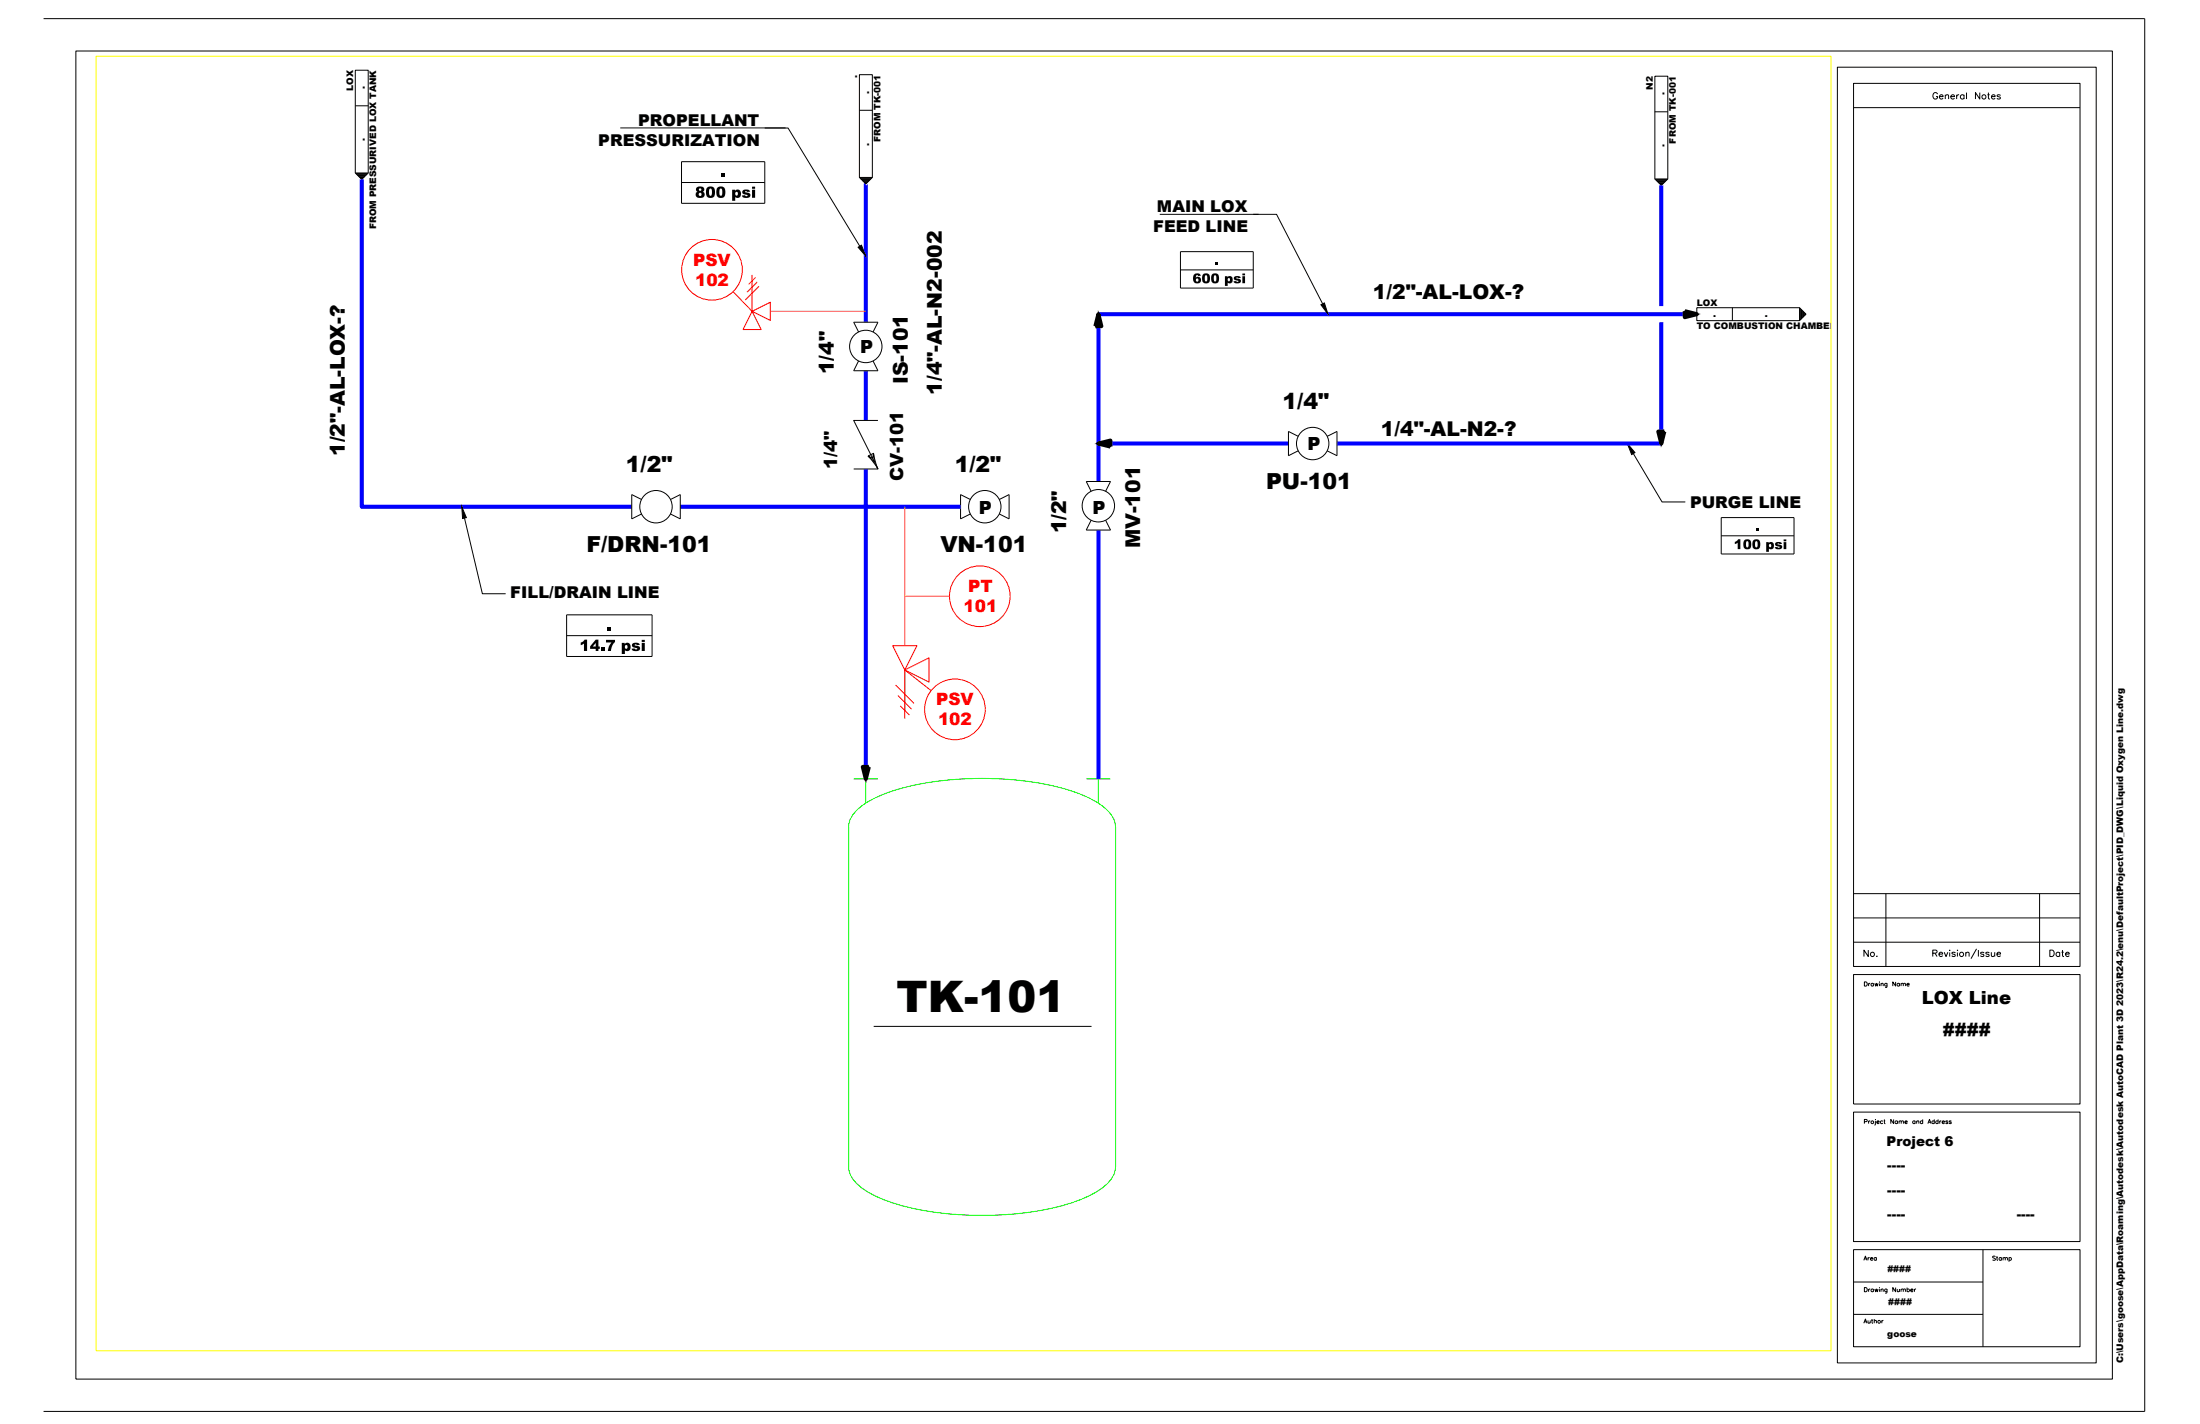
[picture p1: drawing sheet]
<svg xmlns="http://www.w3.org/2000/svg" width="864mm" height="559mm" viewBox="0 0 864 559" stroke-linecap="round" stroke-linejoin="round" font-family="sans-serif">
<!-- layer: Mechanical -->
<path d="M335.1 126.4h9.5M340.7 179l1.8 .8 .4-1.9 .3 3.3zM505.8 169.3v9.5M248 194.1v9.5M377.1 194.1v9.5M426.4 188.9h9.5" fill="none" stroke="#000" stroke-width=".39"/>
<!-- layer: 0 -->
<g fill="none" stroke="#000" stroke-width=".39">
<path d="M139.5 27.6h5v40.3l-2.5 2.5-2.5-2.5zM337.4 29.3h5v40.3l-2.5 2.6-2.5-2.6zM649.6 29.9h5.1v40.3l-2.6 2.6-2.5-2.6zM139.5 41.5h5M243.5 50.2h64.9M300.2 50.2h9.2l28.1 46.4M337.4 43.3h5M649.6 43.9h5.1M139.7 68.1h4.6M140 68.4h4M140.2 68.6h3.6M140.5 68.9h3"/>
<path d="M140.7 69.1h2.6M141 69.4h2M141.2 69.7h1.6M141.5 69.9h1M141.8 70.2h.5M267.5 71.6h32.7M267.5 63.5h32.7v16.3h-32.7M337.6 69.9h4.6M337.9 70.1h4M338.1 70.4h3.6M338.4 70.6h3M338.6 70.9h2.6"/>
<path d="M338.9 71.2h2M339.1 71.4h1.6M339.4 71.7h1M339.6 71.9h.5M649.9 70.5h4.5M650.1 70.7h4.1M650.4 71h3.5M650.6 71.2h3.1M650.9 71.5h2.5M651.1 71.7h2.1M651.4 72h1.5M651.6 72.3h1.1"/>
<path d="M651.9 72.5h.5M455.3 84.1h38.8M463.4 98.8h28.6v14.2h-28.6M492 84.1h9.1l18.1 35.1M463.4 105.9h28.6M335.1 126.4l2 3.9M344.6 126.4l-1.9 3.9M666.1 120.7h40.3l2.5 2.6-2.5 2.5h-40.3zM680 120.7v5.1M706.6 121v4.6M706.9 121.3v4M707.2 121.5v3.6"/>
<path d="M707.4 121.8v3M707.7 122v2.6M707.9 122.3v2M708.2 122.5v1.6M708.4 122.8v1M708.7 123v.5M337 141.6l-1.9 3.9h9.5l-1.9-3.9M342.9 177.9l.6 3.1 1.1 3-1.7-2.6-2.2-2.5M342.9 177.9l-2.2 1.1M344.6 165h-9.5l9.5 19h-9.5M505.8 169.3l3.8 1.9M509.7 176.9l-3.9 1.9"/>
<path d="M521 171.2l3.8-1.9v9.5l-3.8-1.9M641.2 178l11.2 19h9.2M248 194.1l3.9 1.9M263.2 196l3.8-1.9v9.5l-3.8-1.9M377.1 194.1l3.8 1.9M392.3 196l3.8-1.9v9.5l-3.8-1.9M426.4 188.9l1.9 3.9M435.9 188.9l-1.9 3.9M182.3 203.3l7.1 29.7h9.1M251.9 201.7l-3.9 1.9M381 201.7l-3.9 1.9M428.3 204.1l-1.9 3.9h9.5l-1.9-3.9"/>
<path d="M675.7 203.1h28.5v14.3h-28.5M675.7 210.3h28.5M222.4 241.3h33.6v16.3h-33.6M222.4 249.4h33.6"/>
<circle cx="339.9" cy="136" r="6.4"/>
<circle cx="515.3" cy="174.1" r="6.4"/>
<circle cx="257.5" cy="198.8" r="6.4"/>
<circle cx="386.6" cy="198.8" r="6.4"/>
<circle cx="431.2" cy="198.5" r="6.4"/>
</g>
<!-- layer: Instrument -->
<g fill="none" stroke="#f00" stroke-width=".39">
<path d="M287.8 114.5l7.4 7.7M297.9 112.3l-5.4 5.4M372.7 234a11.9 11.9 0 0 1 11.9-11.9 11.9 11.9 0 0 1 11.9 11.9M351.6 268.8l7.2 7.2M355.2 262.9l10.3 8.1"/>
<circle cx="279.5" cy="105.9" r="11.9"/>
<circle cx="374.8" cy="278.4" r="11.9"/>
</g>
<!-- layer: 0 -->
<path d="M295.2 107.9v14.3l7.2-3.6v7.1l-7.2-3.5 3.6 7.1h-7.1l3.5-7.1M296.6 108.9l-2.7 2.7M297.3 110.6l-4.1 4.1M372.7 234a11.9 11.9 0 0 0 11.9 11.9 11.9 11.9 0 0 0 11.9-11.9M352.5 272.9l5.4 5.4M353.4 277l3.6 3.6M355.2 262.9l-4.8-9.5h9.5l-4.7 9.5 9.5-4.8v9.6l-9.5-4.8v19.1" fill="none" stroke="#f00" stroke-width=".39"/>
<!-- layer: Instrument -->
<path d="M272.1 98.7l14.6 .1M272.2 107h14.4M366.9 271.2l15.7 .1M367.8 279.5h13.9" fill="none" stroke="#fff" stroke-width=".39"/>
<g fill="#fff" stroke="#fff" stroke-width=".39">
<path d="M272.1 104.7l14.6-5.9v5.9zM272.1 98.7v6l14.6-5.9z"/>
<path d="M272.2 113.3l14.4-6.3v6.3zM272.2 107v6.3l14.4-6.3z"/>
<path d="M366.9 277.2l15.7-5.9v5.9zM366.9 271.2v6l15.7-5.9z"/>
<path d="M367.8 285.7l13.9-6.2v6.2zM367.8 279.5v6.2l13.9-6.2z"/>
</g>
<!-- layer: Process -->
<path d="M142 70.4v128.5h106M339.9 72.2v54.2M652.1 72.8v47.3M431.2 128v60.9M431.2 123.3h230.2M652.1 126.5v42.8M339.9 145.5v19.5M435.9 174.1h69.9M524.8 174.1h127.3M267 198.9h110.1M339.9 184v116.9M431.2 208v97.7" fill="none" stroke="#00f" stroke-width="1.6" stroke-linecap="butt"/>
<!-- layer: Annotation -->
<path d="M139.5 67.9h5M267.5 63.5v16.3M337.4 69.6h5M649.6 70.2h5.1M463.4 98.8v14.2M706.4 120.7v5.1M675.7 203.1v14.3M222.4 241.3v16.3" fill="none" stroke="#000" stroke-width=".39"/>
<!-- layer: 0 -->
<g fill="#000" stroke="#000" stroke-width=".39">
<path d="M336.8 97l1.4-.8 1.7 4.3zM518.5 119.6l1.4-.7 1.4 4.4zM638.8 174.1l3 3.5-1.3 .8zM181.3 198.9l1.8 4.2-1.5 .4z"/>
<path d="M431.2 123.3v4.7h1.1zM431.2 123.3v4.7h-1.2z"/>
<path d="M661.4 123.3v1.2l4.7-1.2zM661.4 122.1l4.7 1.2h-4.7z"/>
<path d="M431.2 174.1h4.7v-1.2zM431.2 174.1h4.7v1.2z"/>
<path d="M651 169.3l1.1 4.8v-4.8zM652.1 169.3h1.2l-1.2 4.8z"/>
<path d="M338.7 300.9l1.2 4.8v-4.8zM339.9 300.9h1.2l-1.2 4.8z"/>
</g>
<!-- layer: Equipment -->
<path d="M339.9 305.7v9.5M431.2 305.7v9.5M333.1 457.9a12.4 12.4 0 0 0 7.2 9.6 77.2 77.2 0 0 0 31.3 8.8 123.5 123.5 0 0 0 50.9-4.9 29.6 29.6 0 0 0 13.5-8.5 8.4 8.4 0 0 0 1.9-5" fill="none" stroke="#0f0" stroke-width=".39"/>
<!-- layer: 0 -->
<path d="M335.1 305.7h9.5M426.4 305.7h9.5M333.1 457.9v-133.4a12.4 12.4 0 0 1 7.2-9.6 77.2 77.2 0 0 1 31.3-8.7 123.5 123.5 0 0 1 50.9 4.9 29.6 29.6 0 0 1 13.5 8.4 8.4 8.4 0 0 1 1.9 5v133.4" fill="none" stroke="#0f0" stroke-width=".39"/>
<!-- layer: Text -->
<path d="M343 402.8h85.5" fill="none" stroke="#000" stroke-width=".39"/>
<!-- layer: Instrument Line -->
<path d="M302.4 122.2h37.5M355.2 198.9v54.5M355.2 234h17.5" fill="none" stroke="#ff7f00" stroke-width=".39"/>
<!-- layer: Annotation -->
<path d="M431.2 123.3l1.1 4.7h-2.3zM661.4 122.1l4.7 1.2-4.7 1.2zM431.2 174.1l4.7-1.2v2.4zM651 169.3h2.3l-1.2 4.8zM338.7 300.9h2.4l-1.2 4.8z" fill="none" stroke="#000" stroke-width="1.6" stroke-linecap="butt"/>
<!-- layer: Instrument Line -->
<path d="M355.2 262.9v15.9" fill="none" stroke="#0f0" stroke-width=".39"/>
<!-- layer: 0 -->
<path d="M378.2 235.1h13M389.4 226.8l-9.2 .1" fill="none" stroke="#fff" stroke-width=".39"/>
<g fill="#fff" stroke="#fff" stroke-width=".39">
<path d="M380.2 226.9l-.1 5.9h9.3zM380.2 226.9l9.2-.1v6z"/>
<path d="M378.2 235.1v6.2h13zM378.2 235.1h13v6.2z"/>
</g>
<!-- layer: Title Block -->
<g fill="none" stroke="#000" stroke-width=".39">
<path d="M17.1 7.3h824.8v546.6h-824.8M29.8 20h799.4v521.2h-799.4zM721.3 26.4h101.6v508.4h-101.6zM727.6 32.7h88.9v346.6h-88.9zM760.6 36.9a.94 .94 0 0 0-1.1-.6 .94 .94 0 0 0-.7 1 1.05 1.05 0 0 0 .3 1.4 1.05 1.05 0 0 0 1.4-.2l.1-.6h-.6M761.3 37.9h1.5a.81 .81 0 0 0-1.1-.5 .81 .81 0 0 0-.4 1.2 .81 .81 0 0 0 1.2 .1l.3-.2M763.6 37.7l.6-.5 .6 .1 .1 1.6M763.6 37.2v1.7M765.8 37.9h1.4a.82 .82 0 0 0-1.1-.5 .82 .82 0 0 0-.3 1.2 .82 .82 0 0 0 1.2 .1l.2-.2M768.1 37.2v1.7M769 37.2l-.6 .1-.3 .6M771 37.5a.81 .81 0 0 0-1.2-.1 .81 .81 0 0 0 0 1.2 .81 .81 0 0 0 1.2-.1"/>
<path d="M771 37.2v1.7M771.9 36.3v2.6M777.2 36.3v2.6l-1.7-2.6v2.6M780.2 37.2h.8M780.5 36.3v2.1l.1 .3 .5 .2M781.7 37.9h1.5a.81 .81 0 0 0-.9-.6 .81 .81 0 0 0-.7 .8 .81 .81 0 0 0 .7 .8l.9-.4M785.2 37.5l-.4-.3-.9 .3 1.2 .7v.5l-.7 .2-.5-.4M727.6 42.2h88.9M727.6 350.7h88.9M740.3 350.7v28.6M800.6 350.7v28.6M727.6 360.2h88.9"/>
<path d="M727.6 369.7h88.9M758.7 374l1.5-.1 .2-.6-.6-.5h-1.1v2.6M759.5 374l.9 1.4M761.1 374.4h1.5a.82 .82 0 0 0-.9-.7 .82 .82 0 0 0-.7 .9 .82 .82 0 0 0 .7 .8l.9-.4M763.2 373.7l.7 1.7 .7-1.7M765.3 372.8v.3zM765.3 373.8v1.6M767.5 374l-.5-.3-.8 .3 1.2 .6v.6l-.7 .2-.5-.4M768.4 372.8v.3zM768.4 373.8v1.6M771.7 374.1l.5-.4 .7 .1 .1 1.6M771.7 373.7v1.7"/>
<path d="M775.9 372.3l-2.2 3.9M776.6 372.8v2.6M778.8 374l-.5-.3-.7 .1v.5l1.1 .3 .1 .4-.5 .4-.8-.4M780.8 374l-.4-.3-.8 .1v.5l1.1 .3 .1 .4-.4 .4-.9-.4M781.7 373.7l.1 1.5 .6 .2 .6-.5M783 373.7v1.7M783.9 374.4h1.4a.82 .82 0 0 0-.9-.7 .82 .82 0 0 0-.7 .9 .82 .82 0 0 0 .8 .8l.8-.4M727.6 382.4h88.9v50.8h-88.9zM731.9 385.3h.5a.88 .88 0 0 1 .6 .8 .88 .88 0 0 1-.6 .9h-.5zM733.5 385.9v1.1M734.1 385.9l-.6 .4M735.4 386.1a.52 .52 0 0 0-.8-.1 .52 .52 0 0 0 0 .8 .52 .52 0 0 0 .8-.1"/>
<path d="M735.4 385.9v1.1M735.9 385.9l.4 1.1 .3-1.1 .3 1.1 .3-1.1M737.7 385.4h.1M737.8 385.9v1.1M738.4 386.2l.8-.3v1.1M738.4 385.9v1.1M740.7 385.9v1.5h-.7M740.7 386.1a.53 .53 0 0 0-.7-.1 .53 .53 0 0 0 0 .8 .53 .53 0 0 0 .7-.1M744.1 385.3v1.7l-1.1-1.7v1.7M745.6 386.1a.53 .53 0 0 0-.8-.1 .53 .53 0 0 0 0 .8 .53 .53 0 0 0 .8-.1M745.6 385.9v1.1M746.3 386.2l.7-.3 .1 1.1"/>
<path d="M746.3 385.9v1.1M747.1 386.2l.8-.3 .1 1.1M748.5 386.3h1a.48 .48 0 0 0-.5-.5 .48 .48 0 0 0-.5 .5l.4 .7 .6-.3M727.6 436.4h88.9v50.8h-88.9zM733.5 439.8v1.1M734.1 439.8l-.6 .5M736.1 439.4h.1M736.2 439.9v1.3l-.4 .3M739.5 439.8h.5M739.7 439.3v1.3l.4 .3M743.3 439.3v1.6l-1.1-1.6v1.6M744.8 439.8v1.1"/>
<path d="M745.5 439.8v1.1M751.8 439.8v1.1M752.4 439.8v1.1M754.7 439.3v1.6M759.3 439.3v1.6M760.8 439.3v1.6M761.4 439.8v1.1M762 439.8l-.6 .5M731.9 440.2l.9-.1v-.7l-.9-.1v1.6M736.7 440.3h1a.48 .48 0 0 0-.5-.5 .48 .48 0 0 0-.5 .5l.3 .6 .7-.2M739.1 440.1a.53 .53 0 0 0-.8-.1 .53 .53 0 0 0 0 .8 .53 .53 0 0 0 .8-.1M744.8 440.1a.53 .53 0 0 0-.7-.1 .53 .53 0 0 0 0 .8 .53 .53 0 0 0 .7-.1"/>
<path d="M745.5 440.2l.8-.3v1M746.3 440.2l.8-.3 .1 1M747.7 440.3h1a.48 .48 0 0 0-.5-.5 .48 .48 0 0 0-.5 .5l.3 .6 .7-.2M751.8 440.1a.53 .53 0 0 0-.8-.1 .53 .53 0 0 0 0 .8 .53 .53 0 0 0 .8-.1M752.4 440.2l.8-.3v1M754.7 440.1a.53 .53 0 0 0-.7-.1 .53 .53 0 0 0 0 .8 .53 .53 0 0 0 .7-.1M756.8 440.9l.6-1.6 .6 1.6M757 440.4h.8M759.3 440.1a.52 .52 0 0 0-.8-.1 .52 .52 0 0 0 0 .8 .52 .52 0 0 0 .8-.1M760.8 440.1a.53 .53 0 0 0-.8-.1 .53 .53 0 0 0 0 .8 .53 .53 0 0 0 .8-.1M762.4 440.3h.9a.48 .48 0 0 0-.5-.5 .48 .48 0 0 0-.4 .5l.2 .6 .7-.2M764.6 440.1l-.3-.3-.5 .3 .8 .4v.4l-.8-.2"/>
<path d="M766 440.1l-.3-.3-.6 .3 .8 .4v.4l-.8-.2M727.6 490.4h88.9v38.1h-88.9zM778.4 490.4v38.1M783.3 493.2l-.4-.3-.7 .3 .1 .4 1 .5-.4 .5-.7-.3M783.7 493.5h.5M783.9 492.9v1.4l.4 .3M785.6 493.7a.52 .52 0 0 0-.7-.1 .52 .52 0 0 0 0 .8 .52 .52 0 0 0 .7-.1M785.6 493.5v1.1M786.3 493.8l.8-.2v1M786.3 493.5v1.1M787.1 493.8l.8-.2 .1 1M788.6 493.7a.53 .53 0 0 1 .8-.1 .53 .53 0 0 1 0 .8 .53 .53 0 0 1-.8-.1"/>
<path d="M788.6 493.5v1.6M727.6 515.8h50.8M727.6 503.1h50.8M731.9 505.3h.5a.88 .88 0 0 1 .6 .8 .88 .88 0 0 1-.6 .8h-.5zM733.5 505.8v1.1M734.1 505.8l-.6 .5M735.4 506a.52 .52 0 0 0-.8 0 .52 .52 0 0 0 0 .7 .52 .52 0 0 0 .8 0M735.4 505.8v1.1M735.9 505.8l.4 1.1 .3-1.1 .3 1.1 .3-1.1M737.7 505.3h.1M737.8 505.9v1M738.4 506.1l.8-.2v1"/>
<path d="M738.4 505.8v1.1M740.7 505.8v1.5l-.7 .1M740.7 506a.53 .53 0 0 0-.7 0 .53 .53 0 0 0 0 .8 .53 .53 0 0 0 .7-.1M744.1 505.3v1.6l-1.1-1.6v1.6M744.7 505.8l.1 1 .8-.2M745.6 505.8v1.1M746.3 506.1l.7-.2 .1 1M746.3 505.8v1.1M747.1 506.1l.8-.2 .1 1M748.6 506a.53 .53 0 0 1 .8 0 .53 .53 0 0 1 0 .8 .53 .53 0 0 1-.8-.1M748.6 505.3v1.6M750 506.3h1a.56 .56 0 0 0-.9-.3 .56 .56 0 0 0 0 .9 .56 .56 0 0 0 .9-.2"/>
<path d="M751.5 505.8v1.1M752.1 505.8l-.6 .5"/>
<circle cx="778.8" cy="38" r=".84"/>
<circle cx="770" cy="374.5" r=".83"/>
<circle cx="735" cy="440.4" r=".55"/>
</g>
<!-- layer: 0 -->
<path d="M37.7 22.1h681.1v508h-681.1z" fill="none" stroke="#ff0" stroke-width=".39"/>
<text font-size="17" x="352" y="397.3">TK-101</text>
<g font-size="8.7">
<text x="503.5" y="160.4">1/4&quot;</text>
<text x="245.7" y="185.1">1/2&quot;</text>
<text x="374.8" y="185.1">1/2&quot;</text>
<text x="497" y="191.9">PU-101</text>
<text x="230.2" y="216.7">F/DRN-101</text>
<text x="369.1" y="216.7">VN-101</text>
</g>
<g font-size="8.6">
<text x="282.9" y="69.4">.</text>
<text x="272.8" y="77.6">800 psi</text>
<text x="238.2" y="247.3">.</text>
<text x="227.5" y="255.5">14.7 psi</text>
</g>
<g font-size="8">
<text x="538.9" y="117.3">1/2&quot;-AL-LOX-?</text>
<text x="327.3" y="146.8" transform="rotate(-90 327.3 146.8)">1/4&quot;</text>
<text x="356.3" y="150.8" transform="rotate(-90 356.3 150.8)">IS-101</text>
<text x="369.8" y="154.9" transform="rotate(-90 369.8 154.9)">1/4&quot;-AL-N2-002</text>
<text x="542.1" y="171.2">1/4&quot;-AL-N2-?</text>
<text x="135.4" y="178.9" transform="rotate(-90 135.4 178.9)">1/2&quot;-AL-LOX-?</text>
<text x="418.5" y="209.4" transform="rotate(-90 418.5 209.4)">1/2&quot;</text>
<text x="447.6" y="215.2" transform="rotate(-90 447.6 215.2)">MV-101</text>
</g>
<g font-size="7.5">
<text x="476.8" y="104">.</text>
<text x="468.1" y="111.1">600 psi</text>
<text x="689.1" y="208.4">.</text>
<text x="680.6" y="215.5">100 psi</text>
</g>
<g font-size="7.1">
<text x="337.6" y="138.6">P</text>
<text x="513.3" y="176.7">P</text>
<text x="328.7" y="184.2" transform="rotate(-90 328.7 184.2)">1/4&quot;</text>
<text x="354.5" y="188.9" transform="rotate(-90 354.5 188.9)">CV-101</text>
<text x="384.2" y="201.7">P</text>
<text x="428.9" y="201.5">P</text>
<text x="754.4" y="393.9">LOX Line</text>
<text x="762.7" y="406.6">####</text>
</g>
<g font-size="6.7" fill="#f00">
<text x="272.1" y="104.3">PSV</text>
<text x="272.8" y="112.2">102</text>
<text x="380.1" y="232.4">PT</text>
<text x="378.2" y="240.3">101</text>
<text x="367.5" y="276.8">PSV</text>
<text x="368.2" y="284.7">102</text>
</g>
<g font-size="6.4">
<text x="250.5" y="49.4">PROPELLANT</text>
<text x="234.9" y="57.1">PRESSURIZATION</text>
<text x="454.2" y="83.3">MAIN LOX</text>
<text x="452.7" y="90.9">FEED LINE</text>
<text x="663.4" y="199.3">PURGE LINE</text>
<text x="200.3" y="234.6">FILL/DRAIN LINE</text>
</g>
<g font-size="6.2">
<text x="731" y="376.8">No.</text>
<text x="803.6" y="376.8">Date</text>
</g>
<g font-size="5.3">
<text x="740.6" y="449.8">Project 6</text>
<text x="740.9" y="459.3">----</text>
<text x="740.9" y="468.8">----</text>
<text x="740.9" y="478.3">----</text>
<text x="791.7" y="478.3">----</text>
</g>
<g font-size="4.4">
<text x="730.6" y="495.7">Area</text>
<text x="730.6" y="520.3">Author</text>
</g>
<g font-size="3.5">
<text x="138.6" y="35.6" transform="rotate(-90 138.6 35.6)">LOX</text>
<text x="143.3" y="35.1" transform="rotate(-90 143.3 35.1)">.</text>
<text x="336.5" y="30.5" transform="rotate(-90 336.5 30.5)">.</text>
<text x="648.8" y="35.2" transform="rotate(-90 648.8 35.2)">N2</text>
<text x="341.2" y="36.9" transform="rotate(-90 341.2 36.9)">.</text>
<text x="653.4" y="37.5" transform="rotate(-90 653.4 37.5)">.</text>
<text x="143.3" y="55.4" transform="rotate(-90 143.3 55.4)">.</text>
<text x="341.2" y="57.2" transform="rotate(-90 341.2 57.2)">.</text>
<text x="345.6" y="55.7" transform="rotate(-90 345.6 55.7)">FROM TK-001</text>
<text x="653.4" y="57.8" transform="rotate(-90 653.4 57.8)">.</text>
<text x="657.9" y="56.3" transform="rotate(-90 657.9 56.3)">FROM TK-001</text>
<text x="147.7" y="90" transform="rotate(-90 147.7 90)">FROM PRESSURIVED LOX TANK</text>
<text x="666.1" y="119.9">LOX</text>
<text x="672.4" y="124.6">.</text>
<text x="692.8" y="124.6">.</text>
<text x="666.1" y="129">TO COMBUSTION CHAMBER</text>
<text x="740.9" y="499.3">####</text>
<text x="741.2" y="512">####</text>
<text x="740.9" y="524.7">goose</text>
<text x="833.5" y="534.9" transform="rotate(-90 833.5 534.9)">C:\Users\goose\AppData\Roaming\Autodesk\Autodesk AutoCAD Plant 3D 2023\R24.2\enu\DefaultProject\PID_DWG\Liquid Oxygen Line.dwg</text>
</g>
</svg>
